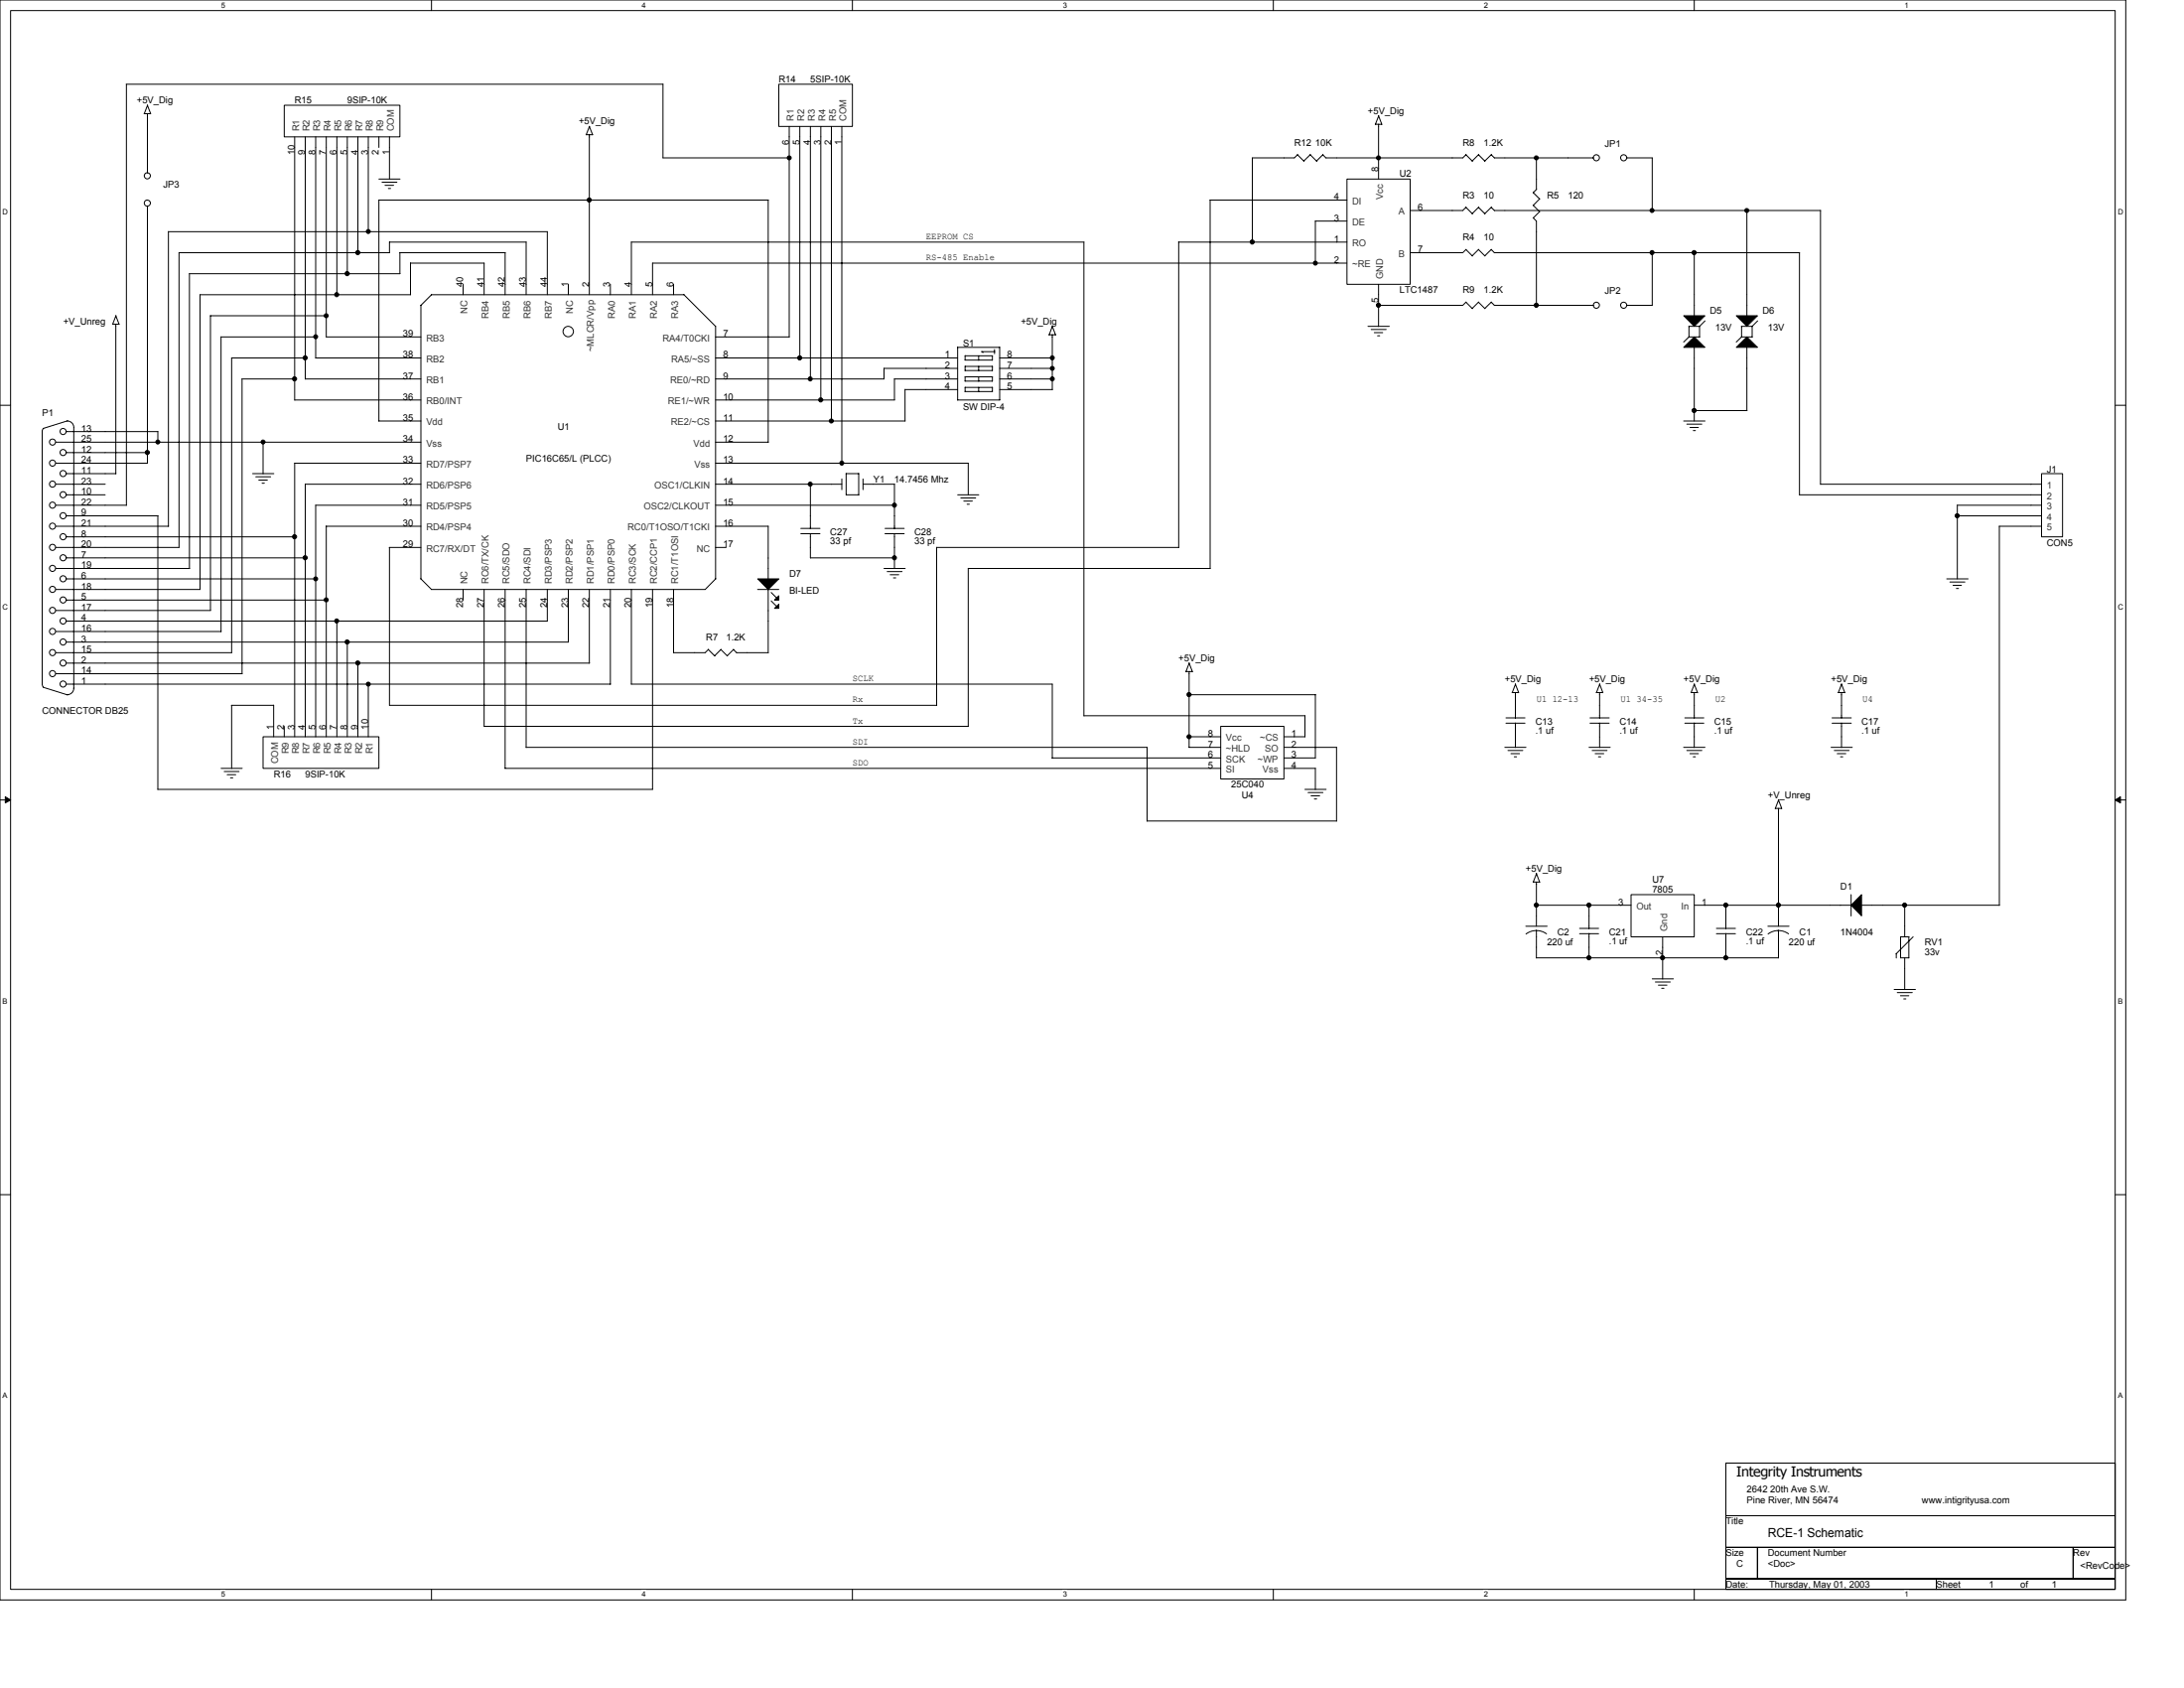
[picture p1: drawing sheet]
<svg xmlns="http://www.w3.org/2000/svg" width="279mm" height="216mm" viewBox="0 0 279 216" stroke-linecap="round" stroke-linejoin="round" font-family="sans-serif">
<path d="M0 0h271.9v204.6h-271.9zM1.4 1.4h269.2v201.9h-269.2z" fill="none" stroke="#000" stroke-width=".13"/>
<g fill="#fff">
<path d="M28.3 .1h.5v1.1h-.5z"/>
<path d="M28.3 203.4h.5v1.1h-.5z"/>
</g>
<path d="M55.2 0v1.4M55.2 203.3v1.3" fill="none" stroke="#000" stroke-width=".13"/>
<g fill="#fff">
<path d="M82.1 .1h.6v1.1h-.6z"/>
<path d="M82.1 203.4h.6v1.1h-.6z"/>
</g>
<path d="M109.1 0v1.4M109.1 203.3v1.3" fill="none" stroke="#000" stroke-width=".13"/>
<g fill="#fff">
<path d="M136 .1h.5v1.1h-.5z"/>
<path d="M136 203.4h.5v1.1h-.5z"/>
</g>
<path d="M162.9 0v1.4M162.9 203.3v1.3" fill="none" stroke="#000" stroke-width=".13"/>
<g fill="#fff">
<path d="M189.8 .1h.6v1.1h-.6z"/>
<path d="M189.8 203.4h.6v1.1h-.6z"/>
</g>
<path d="M216.7 0v1.4M216.7 203.3v1.3" fill="none" stroke="#000" stroke-width=".13"/>
<g fill="#fff">
<path d="M243.7 .1h.5v1.1h-.5z"/>
<path d="M243.7 203.4h.5v1.1h-.5z"/>
<path d="M.3 26.6h.7v1h-.7z"/>
<path d="M270.9 26.6h.7v1h-.7z"/>
<path d="M.3 77.1h.7v1h-.7z"/>
<path d="M270.9 77.1h.7v1h-.7z"/>
</g>
<path d="M0 51.8h1.4M270.6 51.8h1.3" fill="none" stroke="#000" stroke-width=".13"/>
<g fill="#fff">
<path d="M.3 127.6h.7v1h-.7z"/>
<path d="M270.9 127.6h.7v1h-.7z"/>
</g>
<path d="M0 102.3h1.4M270.6 102.3h1.3" fill="none" stroke="#000" stroke-width=".13"/>
<path d="M.7 101.9l.7 .4-.7 .4zM270.6 102.3l.7-.4v.8z" fill="#000" stroke="#000" stroke-width=".13"/>
<g fill="#fff">
<path d="M.3 178h.7v1.1h-.7z"/>
<path d="M270.9 178h.7v1.1h-.7z"/>
</g>
<g fill="none" stroke="#000" stroke-width=".13">
<path d="M18.9 14.5v7.6M18.9 13.5l.4 1.1M18.9 13.4l-.5 1.1h.9M36.4 13.5h14.8v4h-14.8zM37.7 17.5v33.7M39.1 17.5v31h14.7M40.4 17.5v28.3M41.7 17.5v25.6M43.1 17.5v20.2M44.4 17.5v17.5M45.8 17.5v14.8M47.1 17.5v12.2"/>
<path d="M48.5 17.5v1.4M49.8 17.5v5.4M75 17.2h.8M75 17.2l.4-1 .4 1.1M75.4 17.2v20.5M99.6 10.8h9.5v5.4h-9.5zM101 16.2v26.9M102.3 16.2v29.6M103.7 16.2v32.3M105 16.2v35M106.4 16.2v37.7M107.7 16.2v43.1"/>
<path d="M166 19.8l.8 .8M166 19.8l-.4 .4h-5.4v10.8M167.6 19.8l-.8 .8M169.2 19.8l.5 .4M169.2 19.8l-.8 .8-.8-.8M175.9 15.9h.9M176.4 15.9v7M176.4 14.8l.4 1.1M176.4 14.8l-.4 1.1M189.1 19.8l.9 .8 .8-.8 .4 .4M189.2 19.8l-.9 .8M18.9 26.4v32.8"/>
<path d="M22.9 32.3h26.9M22.9 32.3v37.7M24.2 35h27M24.2 35v37.7M48.5 22.9h2.7M48.5 25.6h49.8M48.5 25.6v28.2M48.9 23.3h1.9M49.3 23.7h1.1M49.7 24.1h.3M51.2 32.3h13.4M51.2 32.3v2.7"/>
<path d="M52.5 33.7h9.5l-.1 4M52.5 33.6v4.1M52.5 37.7h-26.9v37.7M53.8 39.1v35M55.2 37.7h32.3M55.2 37.7l-1.4 1.4M59.2 36.4v1.3M64.6 32.3v5.4M67.3 31v6.7M67.3 31h-17.5v1.3M70 29.6v8.1M70 29.6h-48.5l.1 37.7h-14.5"/>
<path d="M72.7 36.4v1.3M78.1 36.4v1.3M83.5 33.7h88.8M83.5 33.6v4.1M86.2 36.4v1.3M87.5 37.7l4 4v32.4M98.3 25.6v31M101 20.2h-16.2v-9.4h-68.6v53.8M138.7 31v60.6M138.7 31h-57.9v6.7M154.8 25.6h17.5M154.8 25.6v47.1"/>
<path d="M168.3 28.3h4M168.3 28.3v5.4M169.6 20.2h17.5l.5-.4 .8 .8M172.3 22.9h8.1v13.5h-8.1zM172.3 31h-21.5v39M176.4 36.4v5.4M176.4 39.1h10.7l.5-.5 .8 .9M180.4 26.9h6.7l.5-.4 .8 .8M180.4 32.3h6.7l.5-.4 .8 .8M189.1 38.7l.9 .8 .8-.9 .4 .5M189.1 26.5l.9 .8 .8-.8 .4 .4M189.1 31.9l.9 .8 .8-.8 .4 .4"/>
<path d="M189.2 38.6l-.9 .9M189.2 26.5l-.9 .8M189.2 31.9l-.9 .8M191.2 39.1h12.6M191.2 20.2h12.6M191.2 26.9h41.7M191.2 32.3h39M196.1 27.9l.5 .4v10.8M196.1 26.2l.9 .9M196.1 24.6l.9 .8M196.6 20.2v4l-.4 .4M197 27.1l-.8 .8"/>
<path d="M197 25.4l-.8 .9M208.1 20.2h3.3v6.7M211.4 32.3v6.8h-3.3M216.7 32.3v8.1M223.5 26.9v13.5M230.2 32.3v31M232.9 26.9v35h28.3M5.5 54.8l-.1 .4v32.3M7.1 56.6h46.7M7.1 59.2h11.8M8.5 55.2h11.7M8.5 57.9h10.4"/>
<path d="M8.6 53.8a.83 .83 0 0 1 .8 .9M8.6 53.8l-3.1 1M9.4 54.7v33.4M14.4 41.5h.8M14.8 41.5v19.1h-6.3M14.8 40.4l.4 1.1M14.8 40.4l-.4 1.1M20.2 55.2v1.4M26.9 40.4v37.7M26.9 40.4h14.9M29.6 45.8h9.5M29.6 45.8v37.7"/>
<path d="M31 48.5h6.7M31 48.5v37.7M33.7 56.6v4M37.7 59.2h16.1M37.7 59.2v35M37.7 51.2h16.1M40.4 45.8h13.4M40.4 43.1h-12.1v37.7h-21.2M41.7 43.1h12.1M48.5 53.8h5.3M91.5 56.6h6.8M91.5 59.2h32.4"/>
<path d="M91.5 43.1h9.5M91.5 45.8h31M91.5 48.5h21.6M91.5 51.2h22.9M113.1 47.1h9.4M113.1 47.1v1.4M114.4 48.5v2.7M114.4 48.5h8.1M122.5 44.4h5.4v6.8M122.5 49.8h-6.7v4h-24.3M122.5 51.2h5.4M122.5 44.4v6.8"/>
<path d="M123.4 46.1h3.6v-.6h-3.5v.6M123.4 48.7h3.6M123.4 50.1h3.6M123.5 46.9h3.5v.5h-3.6M123.5 48.2h3.5v.6M123.5 49.6h3.5v.5M123.5 46.8v.6M123.5 48.2v.5M123.5 49.5v.6M123.9 59.2v4.1M125.2 45.5v.6M125.2 46.9v.5"/>
<path d="M125.2 48.2v.6M125.2 49.6v.5M125.6 45l.2 .1M125.6 45h1.7M127.2 44.7v.6M127.9 45.8h6.7M127.9 48.5h6.7M127.9 47.1h6.7M127.9 49.8h6.7M134.6 42.8v7M134.6 41.7l-.4 1.1h.8l-.4-1.1M175 41.7h2.7"/>
<path d="M175.4 42.1h1.9M175.8 42.5h1.1M176.2 42.9h.3M215.4 53.8h2.7M215.8 54.3h1.9M216.1 43.1h1.3M216.1 43.1l-.7 .7M216.2 54.7h1.1M216.6 55.1h.3M216.7 44.4v9.4M217.4 41.7v1.4M218.1 41l-.7 .7h-1.4l.1 1.4"/>
<path d="M222.8 43.1h1.4M222.8 43.1l-.7 .7M223.5 44.4v8.1h-6.8M224.2 41.7v1.4M224.9 41l-.7 .7h-1.4v1.4M7.1 72.7h17.2M7.1 61.9h6.4M7.1 75.4h18.5M7.1 64.6h9.1M7.1 70h15.8M7.1 78.1h19.8M8.5 63.3h5"/>
<path d="M8.5 74h31.9M8.5 66h11.7M8.5 68.7h29.2M8.5 71.4h30.6M8.5 76.8h33.3M8.5 79.4h61.5M20.2 66v35M32.3 60.6h2.7M32.7 61h1.9M33.1 61.4h1.1M33.5 61.8h.3M39.1 61.9h14.7"/>
<path d="M39.1 61.9v32.3M41.7 67.3h12.1M41.7 67.3v26.9M43.1 79.4v14.8M53.8 74l1.4 1.4M53.8 64.6h-13.4v29.6M53.8 70h-4v20.2M59.2 75.4v1.4M61.9 75.4v17.5M64.6 75.4v22.9h91.6M67.3 75.4v20.2M70 75.4v4"/>
<path d="M72.7 75.4v6.7M75.4 75.4v9.4M78.1 75.4v12.1M80.8 75.4v12.1M83.5 75.4v25.6h-63.3M86.2 75.4v8.1M91.5 61.9h16.2M91.5 64.6h22.9M91.5 67.3h6.8M91.5 70h1.4M91.6 74l-1.4 1.4h-35M96.9 75.4h2.7"/>
<path d="M98.3 67.3v6.8M98.3 75.4v8.1M98.7 75.8l.7 .7M98.7 76.9l.7 .7M102.4 68.3h2.5M102.4 67.6h2.5M103.7 61.9v5.7M103.7 68.2v3.2M103.7 71.4h10.7M107.7 61.3v1.3M108.2 63.3h1.7M109.9 60.6h-1.7v2.7"/>
<path d="M109.9 60.6v2.7M110.4 61.3v1.3M110.4 61.9h4M113.1 72.7h2.7M113.2 68.3h2.5M113.2 67.6h2.5M113.5 73.1h1.9M113.9 73.5h1.1M114.3 73.9h.3M114.4 61.9v5.7M114.4 68.2v4.5M122.5 63.3h2.7"/>
<path d="M122.9 63.7h1.9M123.3 64.1h1.1M123.7 64.5h.3M123.9 72.7h30.9M123.9 72.7v20.2M150.8 70h-31v20.2M230.2 63.3h31M249 74h2.8M249.4 74.4h2M249.9 74.9h1M250.3 75.3h.2M250.4 66h10.8"/>
<path d="M255.8 67.3h5.4M255.8 67.3v48.5M261.2 60.6h2.7v8.1h-2.7zM261.2 64.6h-10.8v9.4M5.4 87.5l.1 .4M5.5 87.9l3.1 1M7.1 83.5h22.6M7.1 86.2h23.9M8.5 82.1h64.2M8.5 84.8h66.9M8.5 87.5h69.6M9.4 88a.84 .84 0 0 1-.8 .9"/>
<path d="M28.3 98.3h2.7M28.7 98.7h1.9M29.1 99.1h1.1M29.5 99.5h.3M33.7 94.2h14.8v4.1h-14.8zM35 94.2v-4h-5.4v8.1M36.4 92.9v1.3M44.4 82.1v12.1M45.8 84.8v9.4M47.1 87.5v6.7M49.8 90.2h70M61.9 92.9h62"/>
<path d="M67.3 95.6h79.4v9.4M80.8 87.5h53.8v9.5M90.6 83.1l.8 .8M90.6 83.1l-.4 .4h-4M92.2 83.1l.8 .8M92.2 83.1l-.8 .8M93.8 83.1l.5 .4M93.9 83.1l-.9 .8M94.2 83.5h4.1M134.6 96.9h21.6M138.7 91.5h28.3M151.7 85.9h.8"/>
<path d="M152.1 85.9v9.7h4.1M152.1 84.8l.4 1.1M152.1 94.2h4.1M152.1 88.9h16.2M152.1 84.8l-.4 1.1M156.2 92.9h8.1v6.7h-8.1zM164.3 95.6h6.7M164.3 98.3h4M164.3 94.2h2.6M164.3 96.9h4M166.9 91.5v2.8M168.3 88.9v8.1"/>
<path d="M168.3 98.3v2.7M171 95.6v9.4M192.5 95.6h2.7M192.7 92.5h2.4M192.7 91.8h2.4M192.9 96h1.9M193.3 96.4h1.1M193.7 96.8h.3M193.9 88.6v3.2M193.9 92.5v3.1M193.9 87.5l.4 1.1M193.9 87.5l-.5 1.1h.9"/>
<path d="M203.3 95.6h2.7M203.4 92.5h2.5M203.4 91.8h2.5M203.7 96h1.9M204.1 96.4h1.1M204.2 88.6h.8M204.5 96.8h.3M204.6 88.6v3.2M204.6 92.5v3.1M204.6 87.5l.5 1.1M204.7 87.5l-.5 1.1M215.4 95.6h2.7"/>
<path d="M215.5 92.5h2.5M215.5 91.8h2.5M215.8 96h1.9M216.2 96.4h1.1M216.3 88.6h.8M216.6 96.8h.3M216.7 88.6v3.2M216.7 92.5v3.1M216.7 87.5l.5 1.1M216.8 87.5l-.5 1.1M234.3 95.6h2.7M234.4 92.5h2.4"/>
<path d="M234.4 91.8h2.4M234.7 96h1.9M235 96.4h1.1M235.5 96.8h.3M235.6 88.6v3.2M235.6 92.5v3.1M235.6 87.5l.4 1.1M235.6 87.5l-.4 1.1h.8M146.7 105h24.3M166.9 101h2.8M167.3 101.4h1.9M167.7 101.8h1.1"/>
<path d="M168.1 102.2h.3M195.2 118.5h2.7M196.1 112.8h.9M196.2 112.8l.4-1.1 .4 1.1M196.6 112.8v5.7M196.6 119v3.5h30.9v-3.5M196.6 115.8h12.1M197.8 119.4a2.15 2.15 0 0 0-1.3-.4 2.14 2.14 0 0 0-1.3 .5M202.1 119.4h2.4M202.1 118.7h2.4M203.3 115.8v3M203.3 119.4v3.1"/>
<path d="M208.7 114.4h8v5.4h-8zM212.7 119.8v5.4M216.7 115.8h20.1M219.6 119.4h2.4M219.6 118.7h2.4M220.8 115.8v3M220.8 119.4v3.1M226.2 118.5h2.7M227.5 103.4v15.1M227.5 102.3l-.4 1.1h.8l-.4-1.1M228.8 119.4a2.19 2.19 0 0 0-1.3-.4 2.14 2.14 0 0 0-1.3 .5M236.8 114.4v2.8"/>
<path d="M238.1 115.8h17.7M243.1 119.8h1.1M243.1 119.8v2.7M243.7 115.8v4M244.2 119.8v2.7h-1.1M244.8 119.8l-2.2 2.2M211.4 125.2h2.7M211.8 125.6h1.9M212.2 126h1.1M212.6 126.4h.3M242.3 126.6h2.7M242.6 122v.5"/>
<path d="M242.7 127h1.9M243.1 127.4h1.1M243.5 127.8h.3M243.7 122.5v4.1M0 152.8h1.4M270.6 152.8h1.3M220.8 187.1h49.8v6.8h-49.8zM220.8 193.9h49.8v4h-49.8zM220.8 197.9h4v4h-4zM224.8 197.9h40.4v4h-40.4zM265.2 197.9h5.4v4h-5.4zM220.8 201.9h26.9v1.4h-26.9z"/>
<path d="M247.7 201.9h22.9v1.4h-22.9z"/>
<circle cx="18.8" cy="26" r=".39"/>
<circle cx="18.8" cy="22.5" r=".39"/>
<circle cx="204.2" cy="20.2" r=".39"/>
<circle cx="204.2" cy="39" r=".39"/>
<circle cx="207.7" cy="20.2" r=".39"/>
<circle cx="207.7" cy="39" r=".39"/>
<circle cx="6.7" cy="59.2" r=".39"/>
<circle cx="6.7" cy="56.5" r=".39"/>
<circle cx="8.1" cy="55.2" r=".39"/>
<circle cx="8.1" cy="57.9" r=".39"/>
<circle cx="72.7" cy="42.4" r=".67"/>
<circle cx="6.7" cy="61.9" r=".39"/>
<circle cx="6.7" cy="78.1" r=".39"/>
<circle cx="6.7" cy="75.4" r=".39"/>
<circle cx="6.7" cy="67.3" r=".39"/>
<circle cx="6.7" cy="70" r=".39"/>
<circle cx="6.7" cy="64.6" r=".39"/>
<circle cx="6.7" cy="72.7" r=".39"/>
<circle cx="8.1" cy="76.7" r=".39"/>
<circle cx="8.1" cy="66" r=".39"/>
<circle cx="8.1" cy="68.7" r=".39"/>
<circle cx="8.1" cy="74" r=".39"/>
<circle cx="8.1" cy="60.6" r=".39"/>
<circle cx="8.1" cy="79.4" r=".39"/>
<circle cx="8.1" cy="71.3" r=".39"/>
<circle cx="8.1" cy="63.3" r=".39"/>
<circle cx="6.7" cy="83.5" r=".39"/>
<circle cx="6.7" cy="86.2" r=".39"/>
<circle cx="6.7" cy="80.8" r=".39"/>
<circle cx="8.1" cy="84.8" r=".39"/>
<circle cx="8.1" cy="82.1" r=".39"/>
<circle cx="8.1" cy="87.5" r=".39"/>
</g>
<g fill="#000" stroke="#000" stroke-width=".13">
<path d="M215.4 44.4l1.3-1.3 1.4 1.3z" fill-rule="evenodd"/>
<path d="M215.4 40.4h2.7l-1.4 1.3z" fill-rule="evenodd"/>
<path d="M222.1 44.4l1.4-1.3 1.3 1.3z" fill-rule="evenodd"/>
<path d="M222.1 40.4h2.7l-1.3 1.3z" fill-rule="evenodd"/>
<path d="M96.9 74h2.7l-1.3 1.4z" fill-rule="evenodd"/>
<path d="M99.1 76.8l.5-.6v.6z" fill-rule="evenodd"/>
<path d="M99.1 77.8l.5-.5v.5z" fill-rule="evenodd"/>
<path d="M238.1 114.4v2.7l-1.3-1.3z" fill-rule="evenodd"/>
<circle cx="43.1" cy="37.7" r=".26"/>
<circle cx="44.4" cy="35" r=".27"/>
<circle cx="45.8" cy="32.3" r=".27"/>
<circle cx="47.1" cy="29.6" r=".25"/>
<circle cx="75.4" cy="25.6" r=".27"/>
<circle cx="101" cy="20.2" r=".25"/>
<circle cx="160.2" cy="31" r=".27"/>
<circle cx="168.3" cy="33.7" r=".25"/>
<circle cx="176.3" cy="39" r=".27"/>
<circle cx="176.4" cy="20.2" r=".26"/>
<circle cx="196.5" cy="39" r=".27"/>
<circle cx="196.5" cy="20.2" r=".26"/>
<circle cx="211.3" cy="32.3" r=".26"/>
<circle cx="211.3" cy="26.9" r=".25"/>
<circle cx="216.7" cy="32.3" r=".27"/>
<circle cx="223.5" cy="26.9" r=".26"/>
<circle cx="18.8" cy="57.9" r=".27"/>
<circle cx="20.2" cy="56.5" r=".25"/>
<circle cx="33.7" cy="56.5" r=".25"/>
<circle cx="37.7" cy="48.5" r=".27"/>
<circle cx="39" cy="45.8" r=".27"/>
<circle cx="40.4" cy="43.1" r=".25"/>
<circle cx="41.7" cy="40.4" r=".26"/>
<circle cx="102.3" cy="45.8" r=".27"/>
<circle cx="103.6" cy="48.5" r=".26"/>
<circle cx="105" cy="51.1" r=".27"/>
<circle cx="106.4" cy="53.9" r=".26"/>
<circle cx="107.7" cy="59.2" r=".26"/>
<circle cx="134.6" cy="45.8" r=".26"/>
<circle cx="134.6" cy="48.5" r=".26"/>
<circle cx="134.6" cy="47.1" r=".25"/>
<circle cx="216.7" cy="52.5" r=".27"/>
<circle cx="37.7" cy="68.7" r=".27"/>
<circle cx="39" cy="71.3" r=".27"/>
<circle cx="40.4" cy="74" r=".25"/>
<circle cx="41.7" cy="76.7" r=".26"/>
<circle cx="43.1" cy="79.4" r=".26"/>
<circle cx="103.6" cy="61.9" r=".26"/>
<circle cx="114.4" cy="64.6" r=".26"/>
<circle cx="114.4" cy="71.3" r=".26"/>
<circle cx="250.4" cy="66" r=".27"/>
<circle cx="44.4" cy="82.1" r=".27"/>
<circle cx="45.8" cy="84.8" r=".27"/>
<circle cx="47.1" cy="87.5" r=".25"/>
<circle cx="152.1" cy="88.8" r=".27"/>
<circle cx="152.1" cy="94.2" r=".26"/>
<circle cx="196.5" cy="115.8" r=".27"/>
<circle cx="203.3" cy="115.8" r=".27"/>
<circle cx="220.8" cy="115.8" r=".27"/>
<circle cx="227.5" cy="115.8" r=".27"/>
<circle cx="243.7" cy="115.8" r=".27"/>
<circle cx="203.3" cy="122.5" r=".27"/>
<circle cx="212.7" cy="122.5" r=".27"/>
<circle cx="220.8" cy="122.5" r=".27"/>
</g>
<text font-size="1.8" x="222.1" y="188.9">Integrity Instruments</text>
<text font-size="1.6" x="226.2" y="196.6">RCE-1 Schematic</text>
<g font-size="1.2">
<text x="99.6" y="10.5">R14</text>
<text x="103.7" y="10.5">5SIP-10K</text>
<text x="17.5" y="13.2">+5V_Dig</text>
<text x="37.7" y="13.2">R15</text>
<text x="44.4" y="13.2">9SIP-10K</text>
<text x="74" y="15.9">+5V_Dig</text>
<text x="175" y="14.6">+5V_Dig</text>
<text x="37.7" y="19.9" transform="rotate(-90 37.7 19.9)">10</text>
<text x="39" y="19.9" transform="rotate(-90 39 19.9)">9</text>
<text x="40.4" y="19.9" transform="rotate(-90 40.4 19.9)">8</text>
<text x="41.7" y="19.9" transform="rotate(-90 41.7 19.9)">7</text>
<text x="43.1" y="19.9" transform="rotate(-90 43.1 19.9)">6</text>
<text x="44.4" y="19.9" transform="rotate(-90 44.4 19.9)">5</text>
<text x="45.8" y="19.9" transform="rotate(-90 45.8 19.9)">4</text>
<text x="47.1" y="19.9" transform="rotate(-90 47.1 19.9)">3</text>
<text x="48.5" y="19.9" transform="rotate(-90 48.5 19.9)">2</text>
<text x="49.8" y="19.9" transform="rotate(-90 49.8 19.9)">1</text>
<text x="100.9" y="18.5" transform="rotate(-90 100.9 18.5)">6</text>
<text x="102.3" y="18.5" transform="rotate(-90 102.3 18.5)">5</text>
<text x="103.7" y="18.5" transform="rotate(-90 103.7 18.5)">4</text>
<text x="105" y="18.5" transform="rotate(-90 105 18.5)">3</text>
<text x="106.3" y="18.5" transform="rotate(-90 106.3 18.5)">2</text>
<text x="107.7" y="18.5" transform="rotate(-90 107.7 18.5)">1</text>
<text x="165.6" y="18.6">R12 10K</text>
<text x="176.3" y="21.9" transform="rotate(-90 176.3 21.9)">8</text>
<text x="179" y="22.6">U2</text>
<text x="187.1" y="18.6">R8</text>
<text x="189.8" y="18.6">1.2K</text>
<text x="205.3" y="18.8">JP1</text>
<text x="20.9" y="24">JP3</text>
<text x="170.7" y="25.6">4</text>
<text x="170.7" y="28.3">3</text>
<text x="181.4" y="26.9">6</text>
<text x="187.1" y="25.3">R3</text>
<text x="189.8" y="25.3">10</text>
<text x="197.9" y="25.3">R5</text>
<text x="200.6" y="25.3">120</text>
<text x="118.5" y="30.6">EEPROM CS</text>
<text x="118.5" y="33.3">RS-485 Enable</text>
<text x="170.7" y="30.9">1</text>
<text x="170.7" y="33.6">2</text>
<text x="181.4" y="32.3">7</text>
<text x="187.1" y="30.7">R4</text>
<text x="189.8" y="30.7">10</text>
<text x="8.1" y="41.5">+V_Unreg</text>
<text x="59.2" y="36.7" transform="rotate(-90 59.2 36.7)">40</text>
<text x="61.9" y="36.7" transform="rotate(-90 61.9 36.7)">41</text>
<text x="64.6" y="36.7" transform="rotate(-90 64.6 36.7)">42</text>
<text x="67.3" y="36.7" transform="rotate(-90 67.3 36.7)">43</text>
<text x="70" y="36.7" transform="rotate(-90 70 36.7)">44</text>
<text x="72.7" y="36.7" transform="rotate(-90 72.7 36.7)">1</text>
<text x="75.4" y="36.7" transform="rotate(-90 75.4 36.7)">2</text>
<text x="78.1" y="36.7" transform="rotate(-90 78.1 36.7)">3</text>
<text x="80.8" y="36.7" transform="rotate(-90 80.8 36.7)">4</text>
<text x="83.5" y="36.7" transform="rotate(-90 83.5 36.7)">5</text>
<text x="86.1" y="36.7" transform="rotate(-90 86.1 36.7)">6</text>
<text x="130.6" y="41.5">+5V_Dig</text>
<text x="176.3" y="38.7" transform="rotate(-90 176.3 38.7)">5</text>
<text x="179" y="37.5">LTC1487</text>
<text x="187.1" y="37.5">R9</text>
<text x="189.8" y="37.5">1.2K</text>
<text x="205.3" y="37.6">JP2</text>
<text x="218.8" y="40.2">D5</text>
<text x="225.5" y="40.2">D6</text>
<text x="51.5" y="45.8">38</text>
<text x="51.5" y="43.1">39</text>
<text x="92.5" y="43.1">7</text>
<text x="92.5" y="45.8">8</text>
<text x="120.9" y="45.8">1</text>
<text x="120.9" y="47.1">2</text>
<text x="123.2" y="44.3">S1</text>
<text x="128.8" y="45.8">8</text>
<text x="128.8" y="47.1">7</text>
<text x="219.4" y="42.3">13V</text>
<text x="226.2" y="42.3">13V</text>
<text x="5.4" y="53.2">P1</text>
<text x="51.5" y="53.8">35</text>
<text x="51.5" y="51.1">36</text>
<text x="51.5" y="48.5">37</text>
<text x="92.5" y="48.5">9</text>
<text x="92.5" y="51.1">10</text>
<text x="92.5" y="53.8">11</text>
<text x="120.9" y="48.5">3</text>
<text x="120.9" y="49.8">4</text>
<text x="123.2" y="52.4">SW DIP-4</text>
<text x="128.8" y="48.5">6</text>
<text x="128.8" y="49.8">5</text>
<text x="10.4" y="55.2">13</text>
<text x="10.4" y="56.5">25</text>
<text x="10.4" y="57.9">12</text>
<text x="10.4" y="59.2">24</text>
<text x="51.5" y="59.2">33</text>
<text x="51.5" y="56.5">34</text>
<text x="67.3" y="59">PIC16C65/L (PLCC)</text>
<text x="71.4" y="54.9">U1</text>
<text x="92.5" y="56.5">12</text>
<text x="92.5" y="59.2">13</text>
<text x="10.4" y="60.6">11</text>
<text x="10.4" y="61.9">23</text>
<text x="10.4" y="63.3">10</text>
<text x="10.4" y="64.6">22</text>
<text x="10.4" y="66">9</text>
<text x="51.5" y="64.6">31</text>
<text x="51.5" y="61.9">32</text>
<text x="92.5" y="61.9">14</text>
<text x="92.5" y="64.6">15</text>
<text x="111.7" y="61.7">Y1</text>
<text x="114.4" y="61.7">14.7456 Mhz</text>
<text x="261.9" y="60.5">J1</text>
<text x="10.4" y="67.3">21</text>
<text x="10.4" y="68.6">8</text>
<text x="10.4" y="70">20</text>
<text x="10.4" y="71.3">7</text>
<text x="51.5" y="70">29</text>
<text x="51.5" y="67.3">30</text>
<text x="92.5" y="67.3">16</text>
<text x="92.5" y="70">17</text>
<text x="106.2" y="68.4">C27</text>
<text x="106.2" y="69.6">33 pf</text>
<text x="117" y="68.4">C28</text>
<text x="117" y="69.6">33 pf</text>
<text x="261.9" y="69.9">CON5</text>
<text x="10.4" y="72.7">19</text>
<text x="10.4" y="74">6</text>
<text x="10.4" y="75.4">18</text>
<text x="10.4" y="76.7">5</text>
<text x="59.2" y="77.7" transform="rotate(-90 59.2 77.7)">28</text>
<text x="61.9" y="77.7" transform="rotate(-90 61.9 77.7)">27</text>
<text x="64.6" y="77.7" transform="rotate(-90 64.6 77.7)">26</text>
<text x="67.3" y="77.7" transform="rotate(-90 67.3 77.7)">25</text>
<text x="70" y="77.7" transform="rotate(-90 70 77.7)">24</text>
<text x="72.7" y="77.7" transform="rotate(-90 72.7 77.7)">23</text>
<text x="75.4" y="77.7" transform="rotate(-90 75.4 77.7)">22</text>
<text x="78.1" y="77.7" transform="rotate(-90 78.1 77.7)">21</text>
<text x="80.8" y="77.7" transform="rotate(-90 80.8 77.7)">20</text>
<text x="83.5" y="77.7" transform="rotate(-90 83.5 77.7)">19</text>
<text x="86.1" y="77.7" transform="rotate(-90 86.1 77.7)">18</text>
<text x="101" y="73.8">D7</text>
<text x="101" y="76">BI-LED</text>
<text x="10.4" y="78.1">17</text>
<text x="10.4" y="79.4">4</text>
<text x="10.4" y="80.8">16</text>
<text x="10.4" y="82.1">3</text>
<text x="10.4" y="83.5">15</text>
<text x="90.3" y="81.9">R7</text>
<text x="92.9" y="81.9">1.2K</text>
<text x="10.4" y="84.8">2</text>
<text x="10.4" y="86.1">14</text>
<text x="10.4" y="87.5">1</text>
<text x="109.1" y="89.8">Rx</text>
<text x="109.1" y="87.1">SCLK</text>
<text x="150.8" y="84.6">+5V_Dig</text>
<text x="192.5" y="87.3">+5V_Dig</text>
<text x="196.6" y="89.8">U1 12-13</text>
<text x="203.3" y="87.3">+5V_Dig</text>
<text x="207.3" y="89.8">U1 34-35</text>
<text x="215.4" y="87.3">+5V_Dig</text>
<text x="219.4" y="89.8">U2</text>
<text x="234.3" y="87.3">+5V_Dig</text>
<text x="238.3" y="89.8">U4</text>
<text x="5.4" y="91.3">CONNECTOR DB25</text>
<text x="35" y="93.3" transform="rotate(-90 35 93.3)">1</text>
<text x="36.3" y="93.3" transform="rotate(-90 36.3 93.3)">2</text>
<text x="37.7" y="93.3" transform="rotate(-90 37.7 93.3)">3</text>
<text x="39" y="93.3" transform="rotate(-90 39 93.3)">4</text>
<text x="40.4" y="93.3" transform="rotate(-90 40.4 93.3)">5</text>
<text x="41.7" y="93.3" transform="rotate(-90 41.7 93.3)">6</text>
<text x="43.1" y="93.3" transform="rotate(-90 43.1 93.3)">7</text>
<text x="44.4" y="93.3" transform="rotate(-90 44.4 93.3)">8</text>
<text x="45.8" y="93.3" transform="rotate(-90 45.8 93.3)">9</text>
<text x="47.1" y="93.3" transform="rotate(-90 47.1 93.3)">10</text>
<text x="109.1" y="92.5">Tx</text>
<text x="109.1" y="95.2">SDI</text>
<text x="154.5" y="95.6">7</text>
<text x="154.5" y="94.2">8</text>
<text x="165.2" y="94.2">1</text>
<text x="165.2" y="95.6">2</text>
<text x="196.4" y="92.6">C13</text>
<text x="196.4" y="93.9">.1 uf</text>
<text x="207.2" y="92.6">C14</text>
<text x="207.2" y="93.9">.1 uf</text>
<text x="219.3" y="92.6">C15</text>
<text x="219.3" y="93.9">.1 uf</text>
<text x="238.1" y="92.6">C17</text>
<text x="238.1" y="93.9">.1 uf</text>
<text x="35" y="99.4">R16</text>
<text x="39.1" y="99.4">9SIP-10K</text>
<text x="109.1" y="97.9">SDO</text>
<text x="154.5" y="98.3">5</text>
<text x="154.5" y="96.9">6</text>
<text x="157.5" y="100.7">25C040</text>
<text x="165.2" y="96.9">3</text>
<text x="165.2" y="98.3">4</text>
<text x="158.9" y="102.1">U4</text>
<text x="226.2" y="102.1">+V_Unreg</text>
<text x="195.2" y="111.5">+5V_Dig</text>
<text x="211.4" y="112.8">U7</text>
<text x="235.5" y="113.8">D1</text>
<text x="199.2" y="119.6">C2</text>
<text x="205.8" y="119.6">C21</text>
<text x="207" y="115.8">3</text>
<text x="211.4" y="114.2">7805</text>
<text x="217.7" y="115.8">1</text>
<text x="223.4" y="119.6">C22</text>
<text x="230.2" y="119.6">C1</text>
<text x="235.5" y="119.6">1N4004</text>
<text x="197.9" y="120.9">220 uf</text>
<text x="205.8" y="120.8">.1 uf</text>
<text x="212.7" y="122.2" transform="rotate(-90 212.7 122.2)">2</text>
<text x="223.4" y="120.8">.1 uf</text>
<text x="228.9" y="120.9">220 uf</text>
<text x="246.2" y="120.9">RV1</text>
<text x="246.2" y="122.1">33v</text>
<text x="223.5" y="190.9">2642 20th Ave S.W.</text>
<text x="220.8" y="195">Title</text>
<text x="223.5" y="192.3">Pine River, MN 56474</text>
<text x="245.9" y="192.3">www.intigrityusa.com</text>
<text x="220.8" y="199">Size</text>
<text x="220.8" y="203">Date:</text>
<text x="222.1" y="200.3">C</text>
<text x="226.2" y="199">Document Number</text>
<text x="226.2" y="200.3">&lt;Doc&gt;</text>
<text x="226.3" y="203">Thursday, May 01, 2003</text>
<text x="247.7" y="203">Sheet</text>
<text x="254.4" y="203">1</text>
<text x="258.5" y="203">of</text>
<text x="262.5" y="203">1</text>
<text x="265.2" y="199">Rev</text>
<text x="266.1" y="200.6">&lt;RevCode&gt;</text>
</g>
<g font-size="1.2" fill="#333">
<text x="38.3" y="16.8" transform="rotate(-90 38.3 16.8)">R1</text>
<text x="39.6" y="16.8" transform="rotate(-90 39.6 16.8)">R2</text>
<text x="41" y="16.8" transform="rotate(-90 41 16.8)">R3</text>
<text x="42.3" y="16.8" transform="rotate(-90 42.3 16.8)">R4</text>
<text x="43.7" y="16.8" transform="rotate(-90 43.7 16.8)">R5</text>
<text x="45" y="16.8" transform="rotate(-90 45 16.8)">R6</text>
<text x="46.4" y="16.8" transform="rotate(-90 46.4 16.8)">R7</text>
<text x="47.7" y="16.8" transform="rotate(-90 47.7 16.8)">R8</text>
<text x="49" y="16.8" transform="rotate(-90 49 16.8)">R9</text>
<text x="50.4" y="16.8" transform="rotate(-90 50.4 16.8)">COM</text>
<text x="101.5" y="15.5" transform="rotate(-90 101.5 15.5)">R1</text>
<text x="102.9" y="15.5" transform="rotate(-90 102.9 15.5)">R2</text>
<text x="104.2" y="15.5" transform="rotate(-90 104.2 15.5)">R3</text>
<text x="105.6" y="15.5" transform="rotate(-90 105.6 15.5)">R4</text>
<text x="106.9" y="15.5" transform="rotate(-90 106.9 15.5)">R5</text>
<text x="108.3" y="15.5" transform="rotate(-90 108.3 15.5)">COM</text>
<text x="173" y="26.1">DI</text>
<text x="173" y="28.8">DE</text>
<text x="176.9" y="25.6" transform="rotate(-90 176.9 25.6)">Vcc</text>
<text x="178.9" y="27.5">A</text>
<text x="173" y="31.5">RO</text>
<text x="173" y="34.2">~RE</text>
<text x="176.9" y="35.7" transform="rotate(-90 176.9 35.7)">GND</text>
<text x="178.9" y="32.9">B</text>
<text x="59.8" y="40.1" transform="rotate(-90 59.8 40.1)">NC</text>
<text x="62.5" y="40.7" transform="rotate(-90 62.5 40.7)">RB4</text>
<text x="65.2" y="40.7" transform="rotate(-90 65.2 40.7)">RB5</text>
<text x="67.9" y="40.7" transform="rotate(-90 67.9 40.7)">RB6</text>
<text x="70.6" y="40.7" transform="rotate(-90 70.6 40.7)">RB7</text>
<text x="73.3" y="40.1" transform="rotate(-90 73.3 40.1)">NC</text>
<text x="78.7" y="40.7" transform="rotate(-90 78.7 40.7)">RA0</text>
<text x="81.3" y="40.7" transform="rotate(-90 81.3 40.7)">RA1</text>
<text x="84.1" y="40.7" transform="rotate(-90 84.1 40.7)">RA2</text>
<text x="86.7" y="40.7" transform="rotate(-90 86.7 40.7)">RA3</text>
<text x="54.5" y="46.3">RB2</text>
<text x="54.5" y="43.6">RB3</text>
<text x="76" y="45" transform="rotate(-90 76 45)">~MLCR/Vpp</text>
<text x="84.8" y="43.6">RA4/T0CKI</text>
<text x="85.9" y="46.3">RA5/~SS</text>
<text x="54.5" y="51.7">RB0/INT</text>
<text x="54.5" y="49">RB1</text>
<text x="85.4" y="51.7">RE1/~WR</text>
<text x="85.7" y="49">RE0/~RD</text>
<text x="54.5" y="59.8">RD7/PSP7</text>
<text x="54.5" y="57.1">Vss</text>
<text x="54.5" y="54.4">Vdd</text>
<text x="85.8" y="54.4">RE2/~CS</text>
<text x="88.7" y="57.1">Vdd</text>
<text x="88.8" y="59.8">Vss</text>
<text x="54.5" y="65.2">RD5/PSP5</text>
<text x="54.5" y="62.5">RD6/PSP6</text>
<text x="82.4" y="65.2">OSC2/CLKOUT</text>
<text x="83.7" y="62.5">OSC1/CLKIN</text>
<text x="261.9" y="62.5">1</text>
<text x="261.9" y="63.8">2</text>
<text x="261.9" y="65.2">3</text>
<text x="54.5" y="70.6">RC7/RX/DT</text>
<text x="54.5" y="67.9">RD4/PSP4</text>
<text x="80.3" y="67.9">RC0/T1OSO/T1CKI</text>
<text x="89.1" y="70.6">NC</text>
<text x="261.9" y="66.5">4</text>
<text x="261.9" y="67.9">5</text>
<text x="59.8" y="74.7" transform="rotate(-90 59.8 74.7)">NC</text>
<text x="62.5" y="74.7" transform="rotate(-90 62.5 74.7)">RC6/TX/CK</text>
<text x="65.2" y="74.7" transform="rotate(-90 65.2 74.7)">RC5/SDO</text>
<text x="67.9" y="74.7" transform="rotate(-90 67.9 74.7)">RC4/SDI</text>
<text x="70.6" y="74.7" transform="rotate(-90 70.6 74.7)">RD3/PSP3</text>
<text x="73.3" y="74.7" transform="rotate(-90 73.3 74.7)">RD2/PSP2</text>
<text x="76" y="74.7" transform="rotate(-90 76 74.7)">RD1/PSP1</text>
<text x="78.7" y="74.7" transform="rotate(-90 78.7 74.7)">RD0/PSP0</text>
<text x="81.3" y="74.7" transform="rotate(-90 81.3 74.7)">RC3/SCK</text>
<text x="84.1" y="74.7" transform="rotate(-90 84.1 74.7)">RC2/CCP1</text>
<text x="86.7" y="74.7" transform="rotate(-90 86.7 74.7)">RC1/T1OSI</text>
<text x="156.8" y="94.8">Vcc</text>
<text x="161.2" y="94.8">~CS</text>
<text x="35.6" y="97.7" transform="rotate(-90 35.6 97.7)">COM</text>
<text x="36.9" y="96.5" transform="rotate(-90 36.9 96.5)">R9</text>
<text x="38.3" y="96.5" transform="rotate(-90 38.3 96.5)">R8</text>
<text x="39.6" y="96.5" transform="rotate(-90 39.6 96.5)">R7</text>
<text x="41" y="96.5" transform="rotate(-90 41 96.5)">R6</text>
<text x="42.3" y="96.5" transform="rotate(-90 42.3 96.5)">R5</text>
<text x="43.7" y="96.5" transform="rotate(-90 43.7 96.5)">R4</text>
<text x="45" y="96.5" transform="rotate(-90 45 96.5)">R3</text>
<text x="46.4" y="96.5" transform="rotate(-90 46.4 96.5)">R2</text>
<text x="47.7" y="96.5" transform="rotate(-90 47.7 96.5)">R1</text>
<text x="156.8" y="98.8">SI</text>
<text x="156.8" y="97.5">SCK</text>
<text x="156.8" y="96.1">~HLD</text>
<text x="160.9" y="97.5">~WP</text>
<text x="161.5" y="98.8">Vss</text>
<text x="161.8" y="96.1">SO</text>
<text x="209.3" y="116.3">Out</text>
<text x="213.3" y="119.1" transform="rotate(-90 213.3 119.1)">Gnd</text>
<text x="215.1" y="116.3">In</text>
</g>
<g font-size="1">
<text x="28.3" y="1">5</text>
<text x="82.1" y="1">4</text>
<text x="136" y="1">3</text>
<text x="189.8" y="1">2</text>
<text x="243.7" y="1">1</text>
<text x=".3" y="27.4">D</text>
<text x="270.9" y="27.4">D</text>
<text x=".3" y="77.9">C</text>
<text x="270.9" y="77.9">C</text>
<text x=".3" y="128.4">B</text>
<text x="270.9" y="128.4">B</text>
<text x=".3" y="178.9">A</text>
<text x="270.9" y="178.9">A</text>
<text x="28.3" y="204.3">5</text>
<text x="82.1" y="204.3">4</text>
<text x="136" y="204.3">3</text>
<text x="189.8" y="204.3">2</text>
<text x="243.7" y="204.3">1</text>
</g>
</svg>
